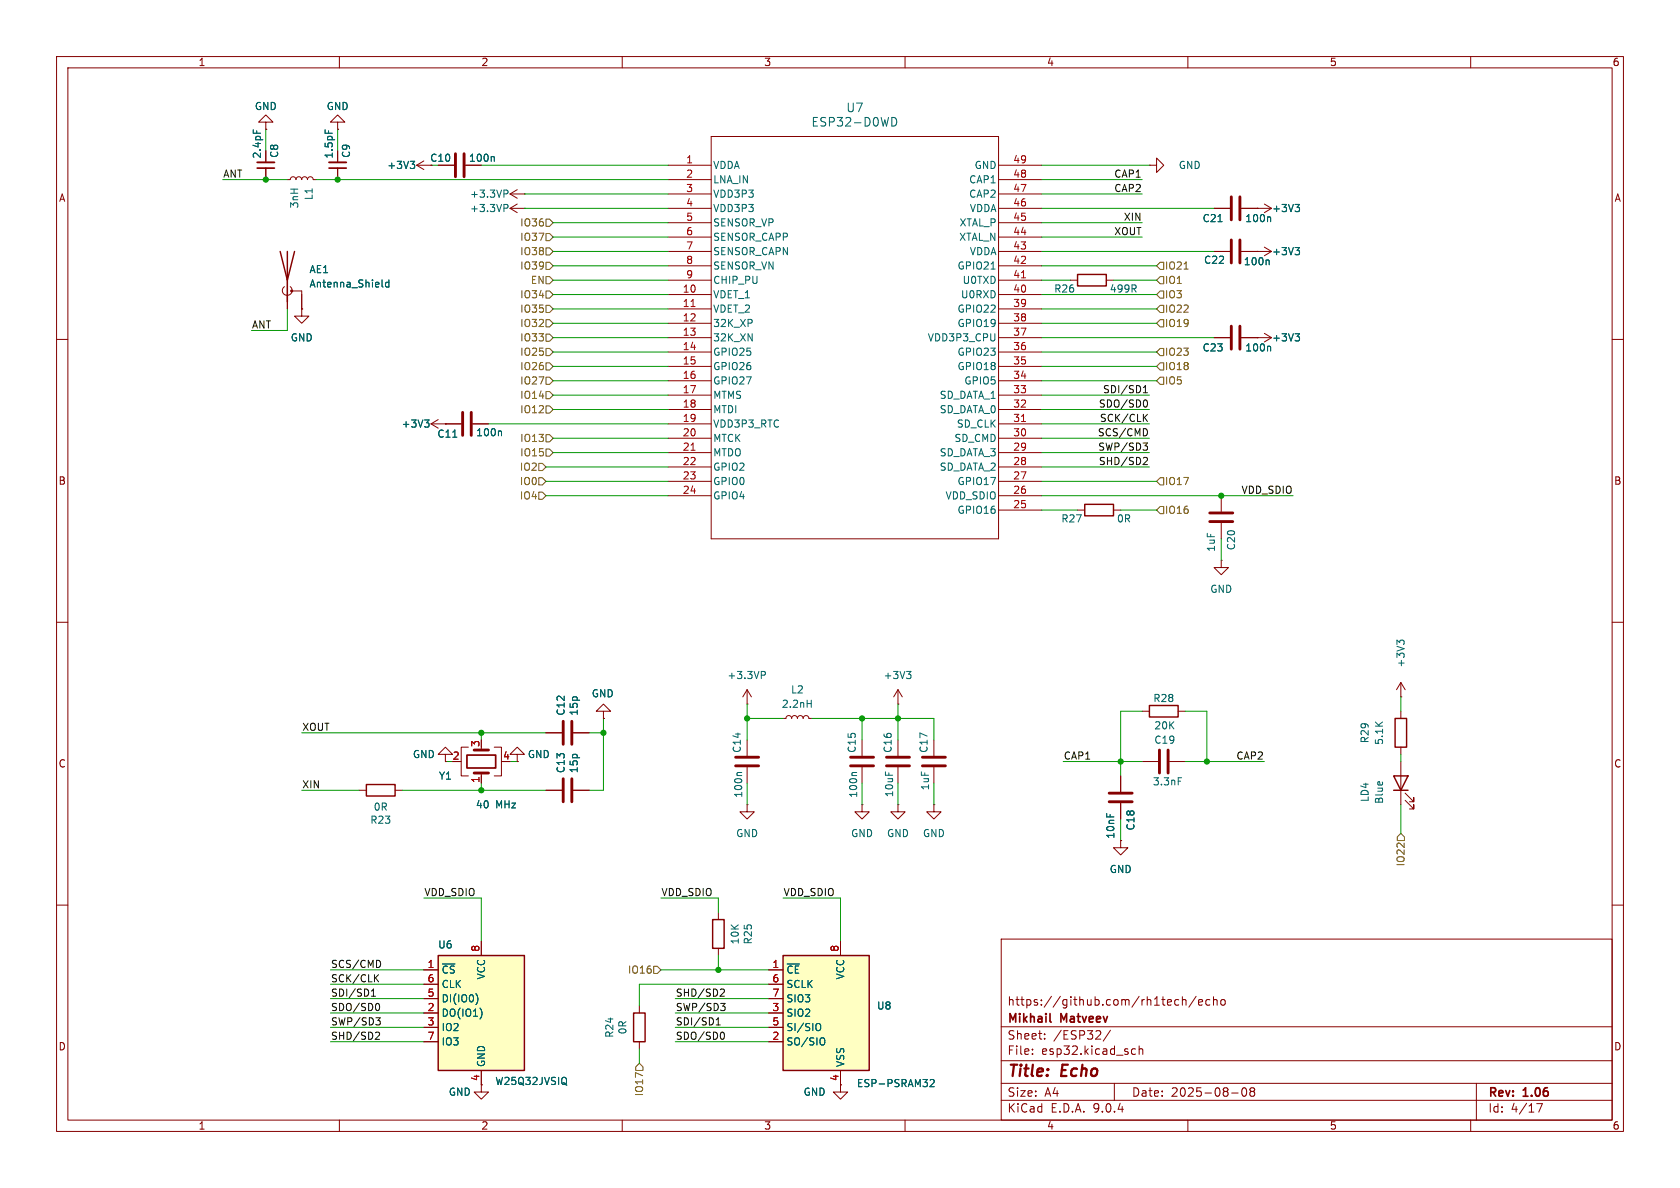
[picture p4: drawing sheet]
<svg xmlns="http://www.w3.org/2000/svg" width="297mm" height="210mm" viewBox="0 0 297 210" stroke-linecap="round" stroke-linejoin="round" font-family="sans-serif">
<g fill="none" stroke="#840000" stroke-width=".18">
<path d="M10 10h277v190h-277zM12 12h273v186h-273zM60 10v2M110 10v2M160 10v2M210 10v2M260 10v2M47 21.6h1.3l-1.3-1.3-1.3 1.3h1.3v1.3M47 22.9h.1M47 29.7v2.1M50.8 31.8h.5l.2-.4 .3-.2 .4 .2 .1 .4 .2-.4 .3-.2 .4 .2 .1 .4 .2-.4 .3-.2 .4 .2 .2 .4 .1-.4 .4-.2 .3 .2 .2 .4h.5M59.7 21.6h1.3l-1.3-1.3-1.3 1.3h1.3v1.3"/>
<path d="M59.7 22.9h.1M59.7 26.7v2M59.7 29.7v2.1M73.7 29.2h2.5M73.7 29.2l1.2 .8M74.9 28.4l-1.2 .8M90.2 36.8h2.5M90.2 36.8l1.2 .8M91.4 36.1l-1.2 .7M92.7 36.8h.1M118.1 29.2h7.6M118.1 31.8h7.6"/>
<path d="M118.1 34.3h7.6M118.1 36.8h7.6M118.1 39.4h7.6M125.7 24.1h50.8v71.2h-50.8zM176.5 29.2h7.6M176.5 31.8h7.6M176.5 34.3h7.6M176.5 36.8h7.6M176.5 39.4h7.6M203.2 29.2h1.3v-1.3l1.2 1.3-1.2 1.3v-1.3M203.2 29.2h.1M214.6 36.8h2.8"/>
<path d="M219.5 36.8h5.3M222.2 36.8h.1M223.5 36.1l1.3 .7M224.8 36.8l-1.3 .8M50.3 50.7a.85 .85 0 0 0-.1 1.2 .85 .85 0 0 0 1.2 0 .85 .85 0 0 0-.1-1.2M50.8 49.5v5.1M51.6 51.4h1.7v3.2M53.3 54.6v1.3h1.3l-1.3 1.3-1.2-1.3h1.2M53.3 54.6h.1M118.1 41.9h7.6M118.1 44.5h7.6M118.1 47h7.6"/>
<path d="M118.1 49.5h7.6M118.1 52.1h7.6M118.1 54.6h7.6M118.1 57.2h7.6M118.1 59.7h7.6M176.5 41.9h7.6M176.5 44.5h7.6M176.5 47h7.6M176.5 49.5h7.6M176.5 52.1h7.6M176.5 54.6h7.6M176.5 57.2h7.6"/>
<path d="M176.5 59.7h7.6M189.2 49.5h1.3M195.6 49.5h1.2M214.6 44.5h2.8M214.6 59.7h2.8M219.5 44.5h5.3M219.5 59.7h5.3M222.2 59.7h.1M222.2 44.5h.1M223.5 58.9l1.3 .8M223.5 43.7l1.3 .8M224.8 59.7l-1.3 .8"/>
<path d="M224.8 44.5l-1.3 .7M10 60h2M76.2 74.9h5.3M76.2 74.9l1.3 .8M77.5 74.2l-1.3 .7M78.7 74.9h.1M83.6 74.9h2.8M118.1 62.2h7.6M118.1 64.8h7.6M118.1 67.3h7.6M118.1 69.9h7.6M118.1 72.4h7.6"/>
<path d="M118.1 74.9h7.6M118.1 77.5h7.6M176.5 62.2h7.6M176.5 64.8h7.6M176.5 67.3h7.6M176.5 69.9h7.6M176.5 72.4h7.6M176.5 74.9h7.6M176.5 77.5h7.6M285 60h2M118.1 80h7.6M118.1 82.6h7.6"/>
<path d="M118.1 85.1h7.6M118.1 87.6h7.6M176.5 80h7.6M176.5 82.6h7.6M176.5 85.1h7.6M176.5 87.6h7.6M176.5 90.2h7.6M190.5 90.2h1.3M196.8 90.2h1.3M215.9 99.1v1.2h1.3l-1.3 1.3-1.3-1.3h1.3M215.9 99.1h.1M215.9 87.6v2.8"/>
<path d="M215.9 92.5v2.8M10 110h2M285 110h2M78.7 133.4h1.3l-1.3-1.3-1.2 1.3h1.2v1.2M78.7 134.6h.1M81.3 134.6h.2M82.8 132.1h-1.3v5.1h1.3M85.1 136.7v1.7M87.4 132.1h1.2v5.1h-1.2M91.4 133.4h1.3l-1.3-1.3-1.2 1.3h1.2v1.2M91.4 134.6h.1M96.5 139.7h2.8"/>
<path d="M96.5 129.5h2.8M101.3 139.7h2.8M101.3 129.5h2.8M106.7 125.7h1.2l-1.2-1.2-1.3 1.2h1.3v1.3M106.7 127h.1M165.1 130.8v2.8M165.1 135.6v2.8M165.1 142.2v1.3h1.3l-1.3 1.3-1.3-1.3h1.3M165.1 142.2h.1M198.1 148.6v1.3h1.3l-1.3 1.2-1.3-1.2h1.3M198.1 148.6h.1M10 160h2"/>
<path d="M177 166h108v32h-108zM207.7 177.6l.3 .1 .4-.1M208.4 176.8l-.4-.1-.3 .1M209 176.8l.2-.1 .4 .1 .1 .9M209 176.2v1.5M211.5 176.1l-1.3 2M211.9 177.2l.7-.1-.1-.3-.4-.1-.2 .2 .1 .7h.5M213.9 176.8l-.4-.1-.3 .3v.4l.1 .2h.6M214.5 176.8l.2-.1 .4 .1 .1 .9M214.5 176.2v1.5M215.9 176.8l.2-.1 .4 .1 .1 .6-.1 .2-.4 .1-.2-.1zM285 160h2"/>
<path d="M60 198v2M110 198v2M160 198v2M177 194.5h108M177 191.5h108M177 187.5h108M177 181.5h108M182.5 186.3v.1M182.5 185.5v.1M184.7 183.6v.1M184.7 182.8v.1M196.3 182.1l-1.3 2"/>
<path d="M197 191.5v3M200.2 186.3h.5M200.2 185.5h.5M201.4 185.5l.2-.1 .4 .1v.9M201.4 184.9v1.5M210 198v2M217.7 193.2h1.2M219.7 192.4l.2-.1a.81 .81 0 0 1 .6 .6 .81 .81 0 0 1-.3 .8l-.2 .1a.81 .81 0 0 1-.3-1.4zM221.2 192.9l-.2-.2 .2-.4 .5 .1 .1 .2-.3 .3M221.2 192.9l-.2 .3v.5l.2 .1 .5-.1 .1-.2-.1-.4-.2-.2M221.2 192.9h.3M260 198v2"/>
<path d="M261 191.5v6.5M271.7 195.1h1l-.7 1.5"/>
</g>
<path d="M45.5 29.7h3M58.2 29.7h3M82.5 133.5h5.1v2.3h-5.1zM185.6 180.5l.2 .2" fill="none" stroke="#840000" stroke-width=".3"/>
<g fill="none" stroke="#840000" stroke-width=".51">
<path d="M217.7 34.8v4.1M219.2 34.8v4.1M217.7 42.4v4.1M217.7 57.7v4M219.2 42.4v4.1M219.2 57.7v4M81.8 72.9v4.1M83.3 72.9v4.1M213.9 92.2h4M213.9 90.7h4M83.8 136.7h2.6M83.8 132.6h2.6"/>
<path d="M99.6 127.5v4.1M99.6 137.7v4M101.1 127.5v4.1M101.1 137.7v4M163.1 135.4h4M163.1 133.9h4"/>
</g>
<path d="M122.2 54.2h.7M180.6 49.1h.7M122.2 79.6h.7M180.6 74.5h.7" fill="none" stroke="#a90000" stroke-width=".18"/>
<g fill="none" stroke="#006464" stroke-width=".18">
<path d="M44.8 23v.6M57.5 23v.6M72.5 28.5h.8l-.4 .5M73.1 29l.2 .2v.3l-.2 .3M89.1 36.1h.5l.2 .3-.1 .3-.6 .1M157.7 20.8a.77 .77 0 0 1 .8 .7 .77 .77 0 0 1-.8 .8zM215.3 39.2h.8M224.4 38.3l.2 .2v.7M229 36.1h.7l-.4 .5M229.5 36.6l.2 .3v.3l-.2 .2M67.6 50.7h.1M68.8 49.5v1.2"/>
<path d="M68.8 50l-.4-.1-.3 .2 .2 .6h.5M175.2 47.6h.7M224.2 46l.2 .1v.7M229 59h.7l-.4 .5M229 43.8h.7l-.4 .4M229.5 59.5l.2 .2v.3l-.2 .3M229.5 44.2l.2 .3v.3l-.2 .2M75.1 74.2h.7l-.4 .5M75.6 74.7l.2 .3v.3l-.2 .2M80 77.3h.8M88.5 76.2l.2 .2v.6M224.4 61.2l.2 .2v.6"/>
</g>
<path d="M49.5 44.5l1.3 5 1.3-5M50.8 44.5v8.8M190.5 48.5h5.1v2h-5.1zM191.8 89.2h5v2h-5z" fill="none" stroke="#840000" stroke-width=".25"/>
<circle cx="51.6" cy="51.4" r=".18" fill="#840000" stroke="#840000" stroke-width=".18"/>
<path d="M45.5 28.7h3M58.2 28.7h3" fill="none" stroke="#840000" stroke-width=".33"/>
<path d="M77.5 168.9h15.2v20.3h-15.2z" fill="#ffffc2"/>
<path d="M64.8 138.7h5v2h-5zM77.5 168.9h15.2v20.3h-15.2zM126 162.6h2v5h-2z" fill="none" stroke="#840000" stroke-width=".25"/>
<g fill="none" stroke="#840000" stroke-width=".18">
<path d="M90.2 34.3l1.2 .8M90.2 34.3h2.5M91.4 33.5l-1.2 .8M92.7 34.3h.1M63.5 139.7h1.3M69.8 139.7h1.3M132.1 124.5h.1M132.1 121.9l-.8 1.3M132.1 121.9l.7 1.3M132.1 121.9v2.6M132.1 130.8v2.8M132.1 135.6v2.8"/>
<path d="M138.4 127h.5l.2-.4 .3-.1 .4 .1 .2 .4 .1-.4 .4-.1 .3 .1 .2 .4 .1-.4 .4-.1 .3 .1 .2 .4 .1-.4 .4-.1 .4 .1 .1 .4h.5M152.4 130.8v2.8M152.4 135.6v2.8M158.7 124.5h.1M158.7 121.9v2.6M158.7 130.8v2.8M158.7 135.6v2.8M158.7 121.9l-.7 1.3M158.7 121.9l.8 1.3M132.1 142.2v1.3h1.2l-1.2 1.3-1.3-1.3h1.3M132.1 142.2h.1M152.4 142.2v1.3h1.3l-1.3 1.3-1.3-1.3h1.3"/>
<path d="M152.4 142.2h.1M158.7 142.2v1.3h1.3l-1.3 1.3-1.2-1.3h1.2M158.7 142.2h.1M74.9 171.5h2.6M74.9 174h2.6M74.9 176.5h2.6M74.9 179.1h2.6M85.1 166.4v2.5M127 161.3v1.3M127 167.6v1.3M74.9 181.6h2.6M74.9 184.2h2.6"/>
<path d="M85.1 189.2v3.8h1.3l-1.3 1.3-1.3-1.3h1.3"/>
</g>
<path d="M89.1 33.6h.5l.2 .2-.1 .4-.6 .1M134.6 118.7h.5l.2 .2-.1 .4-.6 .1M160.3 118.7h.7l-.4 .5M160.8 119.2l.2 .2v.3l-.2 .3M131.1 136.6h-.6l-.2 .1M142.7 124.4h.7M143.4 123.8v1.2M151.5 136.6h-.7l-.2 .1M84.2 175.7a1.49 1.49 0 0 1 0 1.8M85.2 178.7v.9M100.1 191.8h.1M100.1 190.6v.9" fill="none" stroke="#006464" stroke-width=".18"/>
<path d="M130 135.4h4.1M130 133.9h4.1M150.4 135.4h4M150.4 133.9h4M156.7 135.4h4.1M156.7 133.9h4.1" fill="none" stroke="#840000" stroke-width=".51"/>
<path d="M138.4 168.9h15.3v20.3h-15.3z" fill="#ffffc2"/>
<path d="M203.2 124.7h5.1v2h-5.1zM246.4 137.2h2.5l-1.3 2.5zM246.4 139.7h2.5M246.6 127h2.1v5.1h-2.1zM112 179.1h2v5.1h-2zM138.4 168.9h15.3v20.3h-15.3z" fill="none" stroke="#840000" stroke-width=".25"/>
<g fill="none" stroke="#840000" stroke-width=".18">
<path d="M47 22.9h.1M47 29.7v2.1M59.7 22.9h.1M59.7 26.7v2M59.7 29.7v2.1M77.5 29.2h2.8M82.3 29.2h2.8M214.6 36.8h2.8M219.5 36.8h2.7M222.2 36.8h.1M50.8 52.1v2.5M53.3 54.6h.1"/>
<path d="M53.3 52.1v2.5M214.6 44.5h2.8M214.6 59.7h2.8M219.5 44.5h2.7M219.5 59.7h2.7M222.2 44.5h.1M222.2 59.7h.1M78.7 74.9h.1M78.7 74.9h2.8M83.6 74.9h2.8M78.7 134.6h.1M85.1 137.2v1.2"/>
<path d="M91.4 134.6h.1M96.5 139.7h2.8M96.5 129.5h2.8M101.3 139.7h2.8M101.3 129.5h2.8M106.7 127h.1M198.1 137.2v2.8M201.9 125.7h1.3M201.9 134.6h2.8M206.8 134.6h2.7M208.3 125.7h1.2M247.6 123.2h.1"/>
<path d="M247.6 120.7v2.5M247.6 125.7v1.3M247.6 132.1v1.3M247.6 134.6v7.6M247.6 120.7l-.7 1.2M247.6 120.7l.8 1.2M198.1 148.6h.1M198.1 142v2.8M248.4 141.5l1.5 1.5v-.8v.8h-.7M248.4 140.2l1.5 1.5v-.7v.7h-.7M74.9 171.5h2.6M74.9 174h2.6"/>
<path d="M74.9 176.5h2.6M74.9 179.1h2.6M85.1 166.4v2.5M113 177.8v1.3M135.9 171.5h2.5M135.9 174h2.5M135.9 176.5h2.5M135.9 179.1h2.5M148.6 166.4v2.5M74.9 181.6h2.6M74.9 184.2h2.6M85.1 189.2v2.6"/>
<path d="M113 184.2v1.2M135.9 181.6h2.5M135.9 184.2h2.5M148.6 189.2v3.8h1.3l-1.3 1.3-1.3-1.3h1.3"/>
</g>
<g fill="none" stroke="#006464" stroke-width=".18">
<path d="M44.8 23v.6M57.5 23v.6M72.5 28.5h.8l-.4 .5M73.1 29l.2 .2v.3l-.2 .3M87.2 27.7l.2 .2v.6M215.3 39.2h.8M224.4 38.3l.2 .2v.7M229 36.1h.7l-.4 .5M229.5 36.6l.2 .3v.3l-.2 .2M67.6 50.7h.1M68.8 49.5v1.2M68.8 50l-.4-.1-.3 .2 .2 .6h.5"/>
<path d="M224.2 46l.2 .1v.7M229 43.8h.7l-.4 .4M229 59h.7l-.4 .5M229.5 44.2l.2 .3v.3l-.2 .2M229.5 59.5l.2 .2v.3l-.2 .3M75.1 74.2h.7l-.4 .5M75.6 74.7l.2 .3v.3l-.2 .2M80 77.3h.8M88.5 76.2l.2 .2v.6M224.4 61.2l.2 .2v.6M247.4 113.6l-.4-.4v.7M247.4 113.4l.3-.2h.3l.2 .2"/>
<path d="M208.3 137.5h.6M84.2 175.7a1.49 1.49 0 0 1 0 1.8M85.2 178.7v.9M100.1 191.8h.1M100.1 190.6v.9M144.5 180.9a.43 .43 0 0 1 .6 .4v.5a.43 .43 0 0 1-.6 .4M145.5 183.5h.1a.81 .81 0 0 1-.1 1.2M164.4 190.9l.5-.1 .3 .4-.8 .9h.8"/>
</g>
<path d="M80.5 27.2v4M82 27.2v4M205 132.6v4.1M206.5 132.6v4.1M196.1 141.7h4.1M196.1 140.2h4.1" fill="none" stroke="#840000" stroke-width=".51"/>
<g fill="none" stroke="#725600" stroke-width=".18">
<path d="M96.5 38.7h.7l.6 .7-.6 .6h-.7zM96.5 54h.7l.6 .6-.6 .6h-.7zM96.5 56.5h.7l.6 .7-.6 .6h-.7zM96.5 43.8h.7l.6 .7-.6 .6h-.7zM96.5 41.3h.7l.6 .6-.6 .6h-.7zM96.5 59.1h.7l.6 .6-.6 .6h-.7zM96.5 46.4h.7l.6 .6-.6 .6h-.7zM96.5 48.9h.7l.6 .6-.6 .7h-.7zM96.5 51.4h.7l.6 .7-.6 .6h-.7zM205.1 56.5h.6v1.3h-.6l-.6-.6zM205.1 54h.6v1.2h-.6l-.6-.6zM205.1 51.4h.6v1.3h-.6l-.6-.6z"/>
<path d="M205.1 46.4h.6v1.2h-.6l-.6-.6zM205.1 48.9h.6v1.3h-.6l-.6-.7zM209.3 47.6h.8M96.5 69.2h.7l.6 .7-.6 .6h-.7zM96.5 66.7h.7l.6 .6-.6 .6h-.7zM96.5 61.6h.7l.6 .6-.6 .7h-.7zM96.5 64.1h.7l.6 .7-.6 .6h-.7zM96.5 76.8h.7l.6 .7-.6 .6h-.7zM96.5 79.4h.7l.6 .6-.6 .6h-.7zM96.5 71.8h.7l.6 .6-.6 .6h-.7zM205.1 61.6h.6v1.3h-.6l-.6-.7zM205.1 64.1h.6v1.3h-.6l-.6-.6z"/>
<path d="M205.1 66.7h.6v1.2h-.6l-.6-.6zM95.2 87h.7l.6 .6-.6 .7h-.7zM95.2 84.5h.7l.6 .6-.6 .6h-.7zM95.2 81.9h.7l.6 .7-.6 .6h-.7zM205.1 89.5h.6v1.3h-.6l-.6-.6zM205.1 84.5h.6v1.2h-.6l-.6-.6zM247.6 147.3l.7 .7v.6h-1.3v-.6zM115.6 170.8h.6l.6 .7-.6 .6h-.6zM113 188l.7 .6v.6h-1.3v-.6z"/>
</g>
<g fill="none" stroke="#0f0f0f" stroke-width=".18">
<path d="M202.1 78.3h.8l-.5 .5 .4 .1 .1 .4-.3 .3h-.3M202.1 69.4h.8M202.1 68.5l.4-.3v1.2M202.3 73.8l.6 .7M202.4 70.7a.68 .68 0 0 1 .5 .6 .68 .68 0 0 1-.5 .7M202.6 75.8l.3 .5-.3 .7M202.9 73.2l-.8 .8M202.3 80.9h.4l.2 .3-.8 .9h.8M65.7 176.1h.7M65.7 175.2l.3-.4v1.3M66.4 172.8l.5 .8M66.4 179.9h.8l-.4 .5 .4 .1v.4l-.2 .3h-.4"/>
<path d="M66.7 177.4a.68 .68 0 0 1 .4 .6 .68 .68 0 0 1-.4 .6M66.9 172.3l-.7 .7M67 169.8l.3 .5-.3 .7M127.4 177.4h.8l-.4 .5 .3 .1 .1 .4-.3 .2h-.3M127.5 174.8l.4 .1 .2 .3-.8 .9h.8M66.6 182.5h.4l.1 .3-.8 .9h.8M126.6 181.2h.7M126.6 180.3l.4-.4v1.3M127.6 182.5a.68 .68 0 0 1 .5 .6 .68 .68 0 0 1-.5 .6"/>
</g>
<g fill="none" stroke="#009600" stroke-width=".18">
<path d="M39.4 31.8h11.4M47 22.9v3.8M55.9 31.8h62.2M59.7 22.9v3.8M85.1 29.2h33M92.7 36.8h25.4M92.7 34.3h25.4M97.8 39.4h20.3M184.1 36.8h30.5M184.1 39.4h17.8M184.1 31.8h17.8M184.1 34.3h17.8"/>
<path d="M184.1 29.2h19.1M50.8 54.6v3.8h-6.4M97.8 54.6h20.3M97.8 52.1h20.3M97.8 57.2h20.3M97.8 47h20.3M97.8 49.5h20.3M97.8 59.7h20.3M97.8 44.5h20.3M97.8 41.9h20.3M184.1 54.6h20.4M184.1 52.1h20.4"/>
<path d="M184.1 57.2h20.4M184.1 47h20.4M184.1 49.5h5.1M184.1 59.7h30.5M184.1 44.5h30.5M184.1 41.9h17.8M196.8 49.5h7.7M86.4 74.9h31.7M97.8 72.4h20.3M97.8 77.5h20.3M97.8 62.2h20.3M97.8 69.9h20.3"/>
<path d="M97.8 67.3h20.3M97.8 64.8h20.3M184.1 72.4h19.1M184.1 74.9h19.1M184.1 77.5h19.1M184.1 62.2h20.4M184.1 69.9h19.1M184.1 67.3h20.4M184.1 64.8h20.4M96.5 87.6h21.6M96.5 82.6h21.6M96.5 85.1h21.6"/>
<path d="M97.8 80h20.3M184.1 87.6h44.5M184.1 82.6h19.1M184.1 90.2h6.4M184.1 85.1h20.4M184.1 80h19.1M198.1 90.2h6.4M215.9 95.3v3.8M53.3 139.7h10.2M53.3 129.5h43.2M71.1 139.7h25.4M78.7 134.6h1.3"/>
<path d="M85.1 129.5v1.3M85.1 138.4v1.3M90.2 134.6h1.2M104.1 129.5h2.6M106.7 127v12.7h-2.6M132.1 127h6.3M132.1 124.5v6.3M132.1 138.4v3.8M143.5 127h21.6v3.8M152.4 127v3.8M152.4 138.4v3.8M158.7 124.5v6.3"/>
<path d="M158.7 138.4v3.8M165.1 138.4v3.8M188 134.6h13.9M201.9 125.7h-3.8v11.5M209.5 125.7h3.9v8.9M209.5 134.6h14M247.6 123.2v2.5M247.6 133.4v1.2M74.9 158.8h10.2v7.6M116.8 158.8h10.2v2.5M138.4 158.8h10.2v7.6M198.1 144.8v3.8"/>
<path d="M247.6 142.2v5.1M58.4 171.5h16.5M58.4 179.1h16.5M58.4 176.5h16.5M58.4 174h16.5M116.8 171.5h19.1M119.4 179.1h16.5M119.4 176.5h16.5M127 168.9v2.6M135.9 174h-22.9v3.8M58.4 181.6h16.5M58.4 184.2h16.5"/>
<path d="M113 185.4v2.6M119.4 181.6h16.5M119.4 184.2h16.5"/>
</g>
<g fill="#009600" stroke="#009600" stroke-width=".18">
<circle cx="215.9" cy="87.6" r=".46"/>
<circle cx="85.1" cy="129.5" r=".46"/>
<circle cx="85.1" cy="139.7" r=".46"/>
<circle cx="152.4" cy="127" r=".46"/>
<circle cx="198.1" cy="134.6" r=".46"/>
<circle cx="158.7" cy="127" r=".46"/>
<circle cx="213.4" cy="134.6" r=".46"/>
<circle cx="106.7" cy="129.5" r=".46"/>
<circle cx="132.1" cy="127" r=".46"/>
<circle cx="127" cy="171.5" r=".46"/>
<circle cx="59.7" cy="31.8" r=".46"/>
<circle cx="47" cy="31.8" r=".46"/>
</g>
<g font-size="2.8" fill="#840000">
<text x="178" y="190.9">Title:</text>
<text x="187.7" y="190.9">Echo</text>
</g>
<g font-size="2.1" fill="#006464">
<text x="143.4" y="22.6">ESP32-D0WD</text>
<text x="149.5" y="20">U7</text>
</g>
<g font-size="2.1" fill="#840000">
<text x="178" y="178">https://github.com/rh1tech/echo</text>
<text x="178" y="184">Sheet:</text>
<text x="178" y="181.2">Mikhail</text>
<text x="186.2" y="184">/ESP32/</text>
<text x="187.6" y="181.2">Matveev</text>
<text x="178" y="186.7">File:</text>
<text x="184.1" y="186.7">esp32.kicad_sch</text>
<text x="178" y="196.9">KiCad</text>
<text x="178" y="194.1">Size:</text>
<text x="184.7" y="194.1">A4</text>
<text x="185.7" y="196.9">E.D.A.</text>
<text x="193.3" y="196.9">9.0.4</text>
<text x="200" y="194.1">Date:</text>
<text x="207" y="194.1">2025-08-08</text>
<text x="263" y="194.3">Rev:</text>
<text x="263" y="196.9">Id:</text>
<text x="267.1" y="196.9">4/17</text>
<text x="269.4" y="194.3">1.06</text>
</g>
<g font-size="1.8" fill="#840000">
<text x="35" y="11.9">1</text>
<text x="85" y="11.9">2</text>
<text x="135" y="11.9">3</text>
<text x="185" y="11.9">4</text>
<text x="235" y="11.9">5</text>
<text x="285" y="11.9">6</text>
<text x="46.3" y="28.1" transform="rotate(-90 46.3 28.1)">2.4pF</text>
<text x="76" y="28.8">C10</text>
<text x="10.3" y="35.9">A</text>
<text x="285.3" y="35.9">A</text>
<text x="10.3" y="85.9">B</text>
<text x="285.3" y="85.9">B</text>
<text x="10.3" y="135.9">C</text>
<text x="285.3" y="135.9">C</text>
<text x="10.3" y="185.9">D</text>
<text x="285.3" y="185.9">D</text>
<text x="84.8" y="191.2" transform="rotate(-90 84.8 191.2)">4</text>
<text x="35" y="199.9">1</text>
<text x="85" y="199.9">2</text>
<text x="135" y="199.9">3</text>
<text x="185" y="199.9">4</text>
<text x="235" y="199.9">5</text>
<text x="285" y="199.9">6</text>
</g>
<g font-size="1.8" fill="#006464">
<text x="45" y="19.7">GND</text>
<text x="57.7" y="19.7">GND</text>
<text x="49.4" y="28" transform="rotate(-90 49.4 28)">C8</text>
<text x="59" y="28.1" transform="rotate(-90 59 28.1)">1.5pF</text>
<text x="62.1" y="28" transform="rotate(-90 62.1 28)">C9</text>
<text x="82.8" y="28.8">100n</text>
<text x="55.5" y="35.5" transform="rotate(-90 55.5 35.5)">L1</text>
<text x="68.4" y="30.1">+3V3</text>
<text x="83" y="35.2">+3.3VP</text>
<text x="126" y="30.1">VDDA</text>
<text x="126" y="32.6">LNA_IN</text>
<text x="126" y="35.2">VDD3P3</text>
<text x="171.2" y="32.6">CAP1</text>
<text x="171.2" y="35.2">CAP2</text>
<text x="172.2" y="30.1">GND</text>
<text x="208.3" y="30.1">GND</text>
<text x="52.9" y="36.9" transform="rotate(-90 52.9 36.9)">3nH</text>
<text x="83" y="37.7">+3.3VP</text>
<text x="126" y="37.7">VDD3P3</text>
<text x="126" y="40.2">SENSOR_VP</text>
<text x="169.5" y="40.2">XTAL_P</text>
<text x="171.4" y="37.7">VDDA</text>
<text x="212.5" y="39.5">C21</text>
<text x="220.1" y="39.5">100n</text>
<text x="224.8" y="37.7">+3V3</text>
<text x="126" y="42.8">SENSOR_CAPP</text>
<text x="126" y="45.3">SENSOR_CAPN</text>
<text x="126" y="47.9">SENSOR_VN</text>
<text x="169.2" y="47.9">GPIO21</text>
<text x="169.5" y="42.8">XTAL_N</text>
<text x="171.4" y="45.3">VDDA</text>
<text x="212.8" y="46.8">C22</text>
<text x="219.8" y="47.1">100n</text>
<text x="224.8" y="45.3">+3V3</text>
<text x="54.6" y="48.5">AE1</text>
<text x="54.6" y="51">Antenna_Shield</text>
<text x="126" y="50.4">CHIP_PU</text>
<text x="126" y="52.9">VDET_1</text>
<text x="169.8" y="52.9">U0RXD</text>
<text x="170.1" y="50.4">U0TXD</text>
<text x="186.3" y="51.9">R26</text>
<text x="196.1" y="51.9">499R</text>
<text x="126" y="55.5">VDET_2</text>
<text x="126" y="58">32K_XP</text>
<text x="169.2" y="55.5">GPIO22</text>
<text x="169.2" y="58">GPIO19</text>
<text x="51.3" y="60.6">GND</text>
<text x="126" y="60.6">32K_XN</text>
<text x="126" y="63.1">GPIO25</text>
<text x="126" y="65.6">GPIO26</text>
<text x="163.9" y="60.6">VDD3P3_CPU</text>
<text x="169.2" y="63.1">GPIO23</text>
<text x="169.2" y="65.6">GPIO18</text>
<text x="212.5" y="62.3">C23</text>
<text x="220.1" y="62.3">100n</text>
<text x="224.8" y="60.6">+3V3</text>
<text x="126" y="68.2">GPIO27</text>
<text x="126" y="70.7">MTMS</text>
<text x="166" y="70.7">SD_DATA_1</text>
<text x="170.4" y="68.2">GPIO5</text>
<text x="70.9" y="75.8">+3V3</text>
<text x="77.2" y="77.6">C11</text>
<text x="84.1" y="77.3">100n</text>
<text x="126" y="73.3">MTDI</text>
<text x="126" y="75.8">VDD3P3_RTC</text>
<text x="166" y="73.3">SD_DATA_0</text>
<text x="169.1" y="75.8">SD_CLK</text>
<text x="126" y="78.3">MTCK</text>
<text x="126" y="80.9">MTDO</text>
<text x="126" y="83.4">GPIO2</text>
<text x="166" y="80.9">SD_DATA_3</text>
<text x="166" y="83.4">SD_DATA_2</text>
<text x="168.6" y="78.3">SD_CMD</text>
<text x="126" y="86">GPIO0</text>
<text x="126" y="88.5">GPIO4</text>
<text x="167.1" y="88.5">VDD_SDIO</text>
<text x="169.2" y="86">GPIO17</text>
<text x="169.2" y="91">GPIO16</text>
<text x="187.5" y="92.6">R27</text>
<text x="197.4" y="92.6">0R</text>
<text x="215" y="97.6" transform="rotate(-90 215 97.6)">1uF</text>
<text x="218.5" y="97.4" transform="rotate(-90 218.5 97.4)">C20</text>
<text x="213.9" y="105">GND</text>
<text x="248.5" y="118.1" transform="rotate(-90 248.5 118.1)">+3V3</text>
<text x="104.5" y="123.5">GND</text>
<text x="128.5" y="120.2">+3.3VP</text>
<text x="138.1" y="125.3">2.2nH</text>
<text x="139.7" y="122.8">L2</text>
<text x="156.1" y="120.2">+3V3</text>
<text x="203.8" y="124.3">R28</text>
<text x="100" y="126.6" transform="rotate(-90 100 126.6)">C12</text>
<text x="102.3" y="126.6" transform="rotate(-90 102.3 126.6)">15p</text>
<text x="204" y="129.1">20K</text>
<text x="204" y="131.7">C19</text>
<text x="242.2" y="131.5" transform="rotate(-90 242.2 131.5)">R29</text>
<text x="244.7" y="131.8" transform="rotate(-90 244.7 131.8)">5.1K</text>
<text x="72.9" y="134.2">GND</text>
<text x="93.2" y="134.2">GND</text>
<text x="100" y="136.8" transform="rotate(-90 100 136.8)">C13</text>
<text x="102.3" y="136.8" transform="rotate(-90 102.3 136.8)">15p</text>
<text x="131.2" y="133.2" transform="rotate(-90 131.2 133.2)">C14</text>
<text x="151.5" y="133.2" transform="rotate(-90 151.5 133.2)">C15</text>
<text x="157.8" y="133.2" transform="rotate(-90 157.8 133.2)">C16</text>
<text x="164.2" y="133.2" transform="rotate(-90 164.2 133.2)">C17</text>
<text x="66" y="143.5">0R</text>
<text x="77.5" y="138">Y1</text>
<text x="84" y="143.1">40</text>
<text x="87.6" y="143.1">MHz</text>
<text x="131.4" y="141.1" transform="rotate(-90 131.4 141.1)">100n</text>
<text x="151.7" y="141.1" transform="rotate(-90 151.7 141.1)">100n</text>
<text x="158.1" y="141" transform="rotate(-90 158.1 141)">10uF</text>
<text x="164.4" y="139.8" transform="rotate(-90 164.4 139.8)">1uF</text>
<text x="203.7" y="139">3.3nF</text>
<text x="242.2" y="141.9" transform="rotate(-90 242.2 141.9)">LD4</text>
<text x="244.7" y="142.2" transform="rotate(-90 244.7 142.2)">Blue</text>
<text x="65.4" y="145.8">R23</text>
<text x="130" y="148.2">GND</text>
<text x="150.4" y="148.2">GND</text>
<text x="156.7" y="148.2">GND</text>
<text x="163.1" y="148.2">GND</text>
<text x="197.2" y="148.4" transform="rotate(-90 197.2 148.4)">10nF</text>
<text x="200.8" y="146.9" transform="rotate(-90 200.8 146.9)">C18</text>
<text x="196.1" y="154.5">GND</text>
<text x="77.4" y="167.9">U6</text>
<text x="130.8" y="167" transform="rotate(-90 130.8 167)">10K</text>
<text x="133.1" y="167" transform="rotate(-90 133.1 167)">R25</text>
<text x="78" y="172.3">~{CS}</text>
<text x="86" y="173.2" transform="rotate(-90 86 173.2)">VCC</text>
<text x="138.9" y="172.3">~{CE}</text>
<text x="149.5" y="173.2" transform="rotate(-90 149.5 173.2)">VCC</text>
<text x="78" y="174.9">CLK</text>
<text x="78" y="177.4">DI(IO0)</text>
<text x="78" y="179.9">DO(IO1)</text>
<text x="138.9" y="174.9">SCLK</text>
<text x="138.9" y="177.4">SIO3</text>
<text x="138.9" y="179.9">SIO2</text>
<text x="154.9" y="178.7">U8</text>
<text x="78" y="182.5">IO2</text>
<text x="78" y="185">IO3</text>
<text x="108.6" y="183.6" transform="rotate(-90 108.6 183.6)">R24</text>
<text x="110.9" y="183" transform="rotate(-90 110.9 183)">0R</text>
<text x="138.9" y="182.5">SI/SIO</text>
<text x="138.9" y="185">SO/SIO</text>
<text x="86" y="188.7" transform="rotate(-90 86 188.7)">GND</text>
<text x="87.5" y="192">W25Q32JVSIQ</text>
<text x="149.5" y="188.7" transform="rotate(-90 149.5 188.7)">VSS</text>
<text x="79.2" y="193.9">GND</text>
<text x="142" y="193.9">GND</text>
<text x="151.4" y="192.4">ESP-PSRAM32</text>
</g>
<g font-size="1.8" fill="#a90000">
<text x="121.2" y="29">1</text>
<text x="179" y="29">49</text>
<text x="121.2" y="31.5">2</text>
<text x="121.2" y="34">3</text>
<text x="179" y="31.5">48</text>
<text x="179" y="34">47</text>
<text x="121.2" y="36.6">4</text>
<text x="121.2" y="39.1">5</text>
<text x="121.2" y="41.7">6</text>
<text x="179" y="36.6">46</text>
<text x="179" y="39.1">45</text>
<text x="179" y="41.7">44</text>
<text x="121.2" y="44.2">7</text>
<text x="121.2" y="46.7">8</text>
<text x="179" y="44.2">43</text>
<text x="179" y="46.7">42</text>
<text x="120.6" y="51.8">10</text>
<text x="121.2" y="49.3">9</text>
<text x="179" y="49.3">41</text>
<text x="179" y="51.8">40</text>
<text x="120.6" y="54.4">11</text>
<text x="120.6" y="56.9">12</text>
<text x="120.6" y="59.4">13</text>
<text x="179" y="54.4">39</text>
<text x="179" y="56.9">38</text>
<text x="179" y="59.4">37</text>
<text x="120.6" y="62">14</text>
<text x="120.6" y="64.5">15</text>
<text x="179" y="62">36</text>
<text x="179" y="64.5">35</text>
<text x="120.6" y="67.1">16</text>
<text x="120.6" y="69.6">17</text>
<text x="179" y="67.1">34</text>
<text x="179" y="69.6">33</text>
<text x="120.6" y="72.1">18</text>
<text x="120.6" y="74.7">19</text>
<text x="120.6" y="77.2">20</text>
<text x="179" y="72.1">32</text>
<text x="179" y="74.7">31</text>
<text x="179" y="77.2">30</text>
<text x="120.6" y="79.8">21</text>
<text x="120.6" y="82.3">22</text>
<text x="179" y="79.8">29</text>
<text x="179" y="82.3">28</text>
<text x="120.6" y="84.8">23</text>
<text x="120.6" y="87.4">24</text>
<text x="179" y="84.8">27</text>
<text x="179" y="87.4">26</text>
<text x="179" y="89.9">25</text>
<text x="79.9" y="134.4">2</text>
<text x="84.8" y="132.2" transform="rotate(-90 84.8 132.2)">3</text>
<text x="88.8" y="134.4">4</text>
<text x="84.8" y="138.5" transform="rotate(-90 84.8 138.5)">1</text>
<text x="75.5" y="171.2">1</text>
<text x="75.5" y="173.7">6</text>
<text x="84.8" y="168.3" transform="rotate(-90 84.8 168.3)">8</text>
<text x="136.5" y="171.2">1</text>
<text x="136.5" y="173.7">6</text>
<text x="148.3" y="168.3" transform="rotate(-90 148.3 168.3)">8</text>
<text x="75.5" y="176.3">5</text>
<text x="75.5" y="178.8">2</text>
<text x="136.5" y="176.3">7</text>
<text x="136.5" y="178.8">3</text>
<text x="75.5" y="181.4">3</text>
<text x="75.5" y="183.9">7</text>
<text x="136.5" y="181.4">5</text>
<text x="136.5" y="183.9">2</text>
<text x="148.3" y="191.2" transform="rotate(-90 148.3 191.2)">4</text>
</g>
<g font-size="1.8" fill="#0f0f0f">
<text x="39.4" y="31.5">ANT</text>
<text x="196.9" y="34">CAP2</text>
<text x="196.9" y="31.5">CAP1</text>
<text x="196.9" y="41.6">XOUT</text>
<text x="198.6" y="39.1">XIN</text>
<text x="44.4" y="58.2">ANT</text>
<text x="194.9" y="69.6">SDI/SD1</text>
<text x="194" y="77.2">SCS/CMD</text>
<text x="194.2" y="72.1">SDO/SD0</text>
<text x="194.3" y="74.7">SCK/CLK</text>
<text x="194" y="79.7">SWP/SD3</text>
<text x="194.2" y="82.3">SHD/SD2</text>
<text x="219.4" y="87.4">VDD_SDIO</text>
<text x="53.3" y="129.3">XOUT</text>
<text x="188" y="134.4">CAP1</text>
<text x="218.5" y="134.4">CAP2</text>
<text x="53.3" y="139.4">XIN</text>
<text x="74.9" y="158.5">VDD_SDIO</text>
<text x="116.8" y="158.5">VDD_SDIO</text>
<text x="138.4" y="158.5">VDD_SDIO</text>
<text x="58.4" y="173.7">SCK/CLK</text>
<text x="58.4" y="171.2">SCS/CMD</text>
<text x="58.4" y="176.3">SDI/SD1</text>
<text x="58.4" y="178.8">SDO/SD0</text>
<text x="119.4" y="176.3">SHD/SD2</text>
<text x="119.4" y="178.8">SWP/SD3</text>
<text x="58.4" y="181.3">SWP/SD3</text>
<text x="58.4" y="183.9">SHD/SD2</text>
<text x="119.4" y="183.9">SDO/SD0</text>
<text x="119.4" y="181.3">SDI/SD1</text>
</g>
<g font-size="1.8" fill="#725600">
<text x="91.9" y="40.2">IO36</text>
<text x="91.9" y="45.3">IO38</text>
<text x="91.9" y="42.8">IO37</text>
<text x="91.9" y="47.9">IO39</text>
<text x="205.8" y="47.9">IO21</text>
<text x="91.9" y="52.9">IO34</text>
<text x="93.7" y="50.4">EN</text>
<text x="205.8" y="52.9">IO3</text>
<text x="205.8" y="50.4">IO1</text>
<text x="91.9" y="55.5">IO35</text>
<text x="91.9" y="58">IO32</text>
<text x="205.8" y="58">IO19</text>
<text x="205.8" y="55.5">IO22</text>
<text x="91.9" y="63.1">IO25</text>
<text x="91.9" y="65.6">IO26</text>
<text x="91.9" y="60.6">IO33</text>
<text x="205.8" y="63.1">IO23</text>
<text x="205.8" y="65.6">IO18</text>
<text x="91.9" y="70.7">IO14</text>
<text x="91.9" y="68.2">IO27</text>
<text x="205.8" y="68.2">IO5</text>
<text x="91.9" y="73.3">IO12</text>
<text x="91.8" y="83.4">IO2</text>
<text x="91.9" y="78.3">IO13</text>
<text x="91.9" y="80.9">IO15</text>
<text x="91.8" y="88.5">IO4</text>
<text x="91.8" y="86">IO0</text>
<text x="205.8" y="86">IO17</text>
<text x="205.8" y="91">IO16</text>
<text x="248.5" y="153.2" transform="rotate(-90 248.5 153.2)">IO22</text>
<text x="110.9" y="172.3">IO16</text>
<text x="113.9" y="193.9" transform="rotate(-90 113.9 193.9)">IO17</text>
</g>
</svg>
